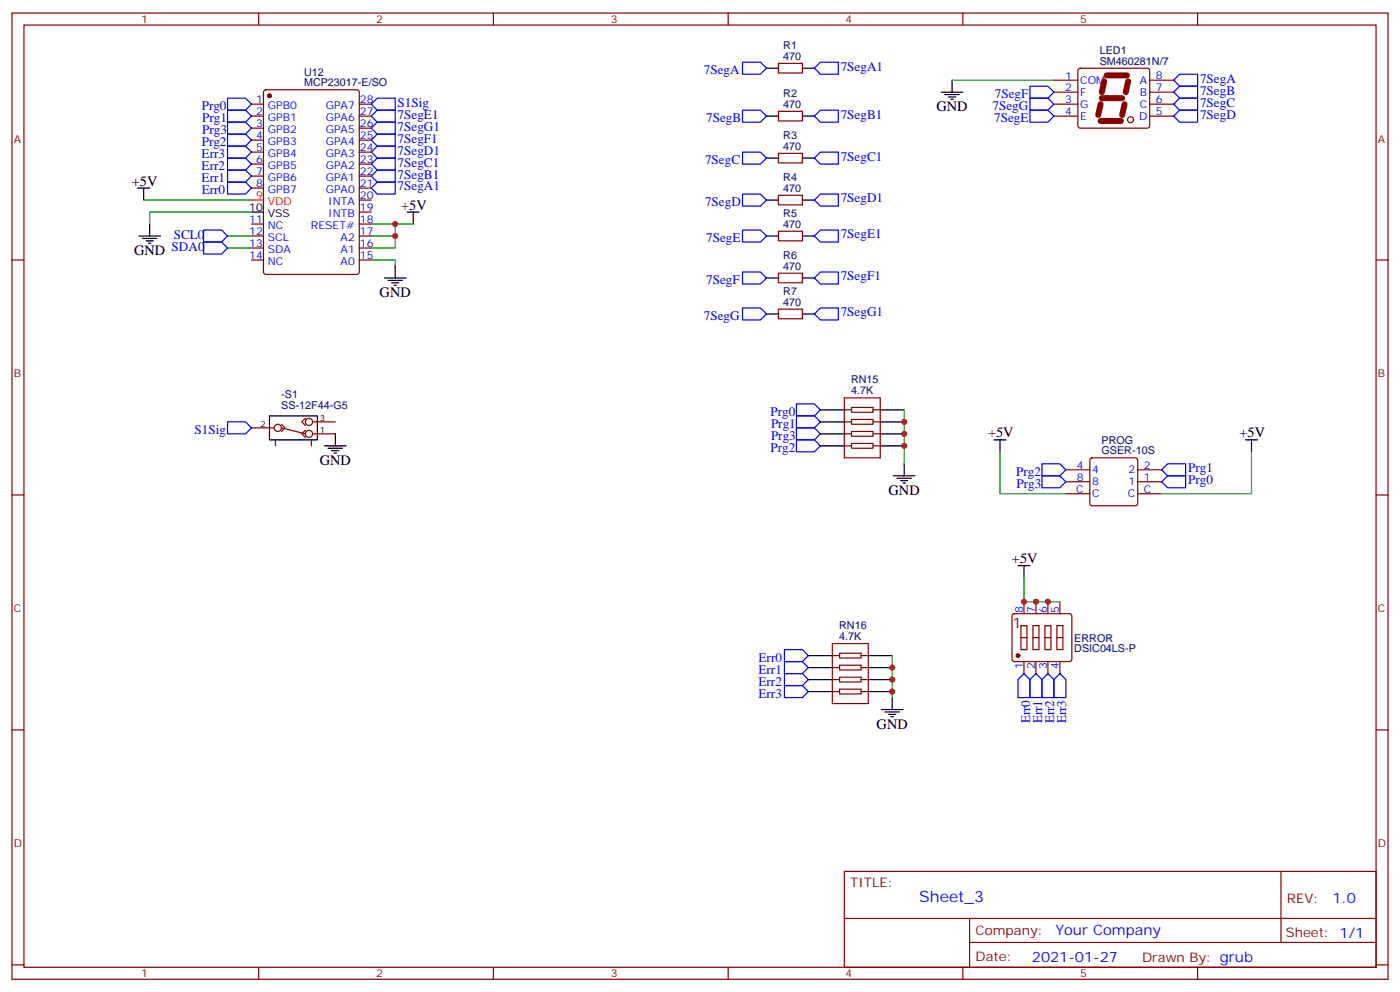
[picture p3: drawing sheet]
<svg xmlns="http://www.w3.org/2000/svg" width="412mm" height="292mm" viewBox="0 0 412 292" stroke-linecap="round" stroke-linejoin="round" font-family="sans-serif">
<g fill="none" stroke="#870000" stroke-width=".35">
<path d="M3.5 3.8h405.4v284.4h-405.4zM7.1 7.4h398.2v277.3h-398.2zM76.2 3.8v3.6M145.3 3.8v3.6M214.5 3.8v3.6M229.3 18.7h7.1v2.8h-7.1zM283.6 3.8v3.6M352.8 3.8v3.6M74.1 30.7h3.5M74.1 34.2h3.5M74.1 37.7h3.5M77.8 26.6l.5-.2h26.8l.7 .5v53.1l-.4 .7-27.1 .1-.6-.5-.1-53.2z"/>
<path d="M105.8 30.7h3.6M105.8 34.2h3.6M105.8 37.7h3.6M229.3 32.8h7.1v2.8h-7.1zM310.4 23.6h7.1M310.4 27.1h7.1M310.4 30.7h7.1M310.4 34.2h7.1M317.7 20.3l.5-.2h19.8l.5 .2 .2 .5v16.2l-.3 .5-.4 .2h-19.8l-.5-.2-.2-.5v-16.2zM338.7 23.6h7M338.7 27.1h7M338.7 30.7h7"/>
<path d="M338.7 34.2h7M74.1 41.2h3.5M74.1 44.8h3.5M74.1 48.3h3.5M74.1 51.8h3.5M74.1 55.4h3.5M105.8 41.2h3.6M105.8 44.8h3.6M105.8 48.3h3.6M105.8 51.8h3.6M105.8 55.4h3.6M105.8 58.9h3.6"/>
<path d="M229.3 45.1h7.1v2.8h-7.1zM229.3 57.5h7.1v2.8h-7.1zM3.5 76.5h3.6M74.1 76.5h3.5M74.1 65.9h3.5M74.1 69.5h3.5M74.1 73h3.5M105.8 76.5h3.6M105.8 65.9h3.6M105.8 69.5h3.6M105.8 73h3.6M105.8 62.4h3.6"/>
<path d="M229.3 68.1h7.1v2.8h-7.1zM405.3 76.5h3.6M229.3 80.4h7.1v2.8h-7.1zM229.3 91h7.1v2.8h-7.1zM248.7 117.1h10.6v17.6h-10.6zM250.8 119.9h6.4v1.4h-6.4zM74.1 125.9h6.7M81.1 129.4v1.8M82.9 124.8l1.1 1.1-1.1 1.1M82.9 125.9l7.1 1.8M90 123.1l-1.1 1 1.1 1.1M90 126.6l-1.1 1.1 1.1 1"/>
<path d="M91.7 129.4v1.8M92.1 127.7h6.7M92.1 124.1h6.7M248.7 131.2h2.1M248.7 120.6h2.1M248.7 127.7h2.1M248.7 124.1h2.1M250.8 123.4h6.4v1.4h-6.4zM250.8 127h6.4v1.4h-6.4zM250.8 130.5h6.4v1.4h-6.4zM257.2 131.2h2.1M257.2 120.6h2.1"/>
<path d="M257.2 127.7h2.1M257.2 124.1h2.1M314 138.3h7M321.3 134.9l.4-.2h12.7l.5 .2 .2 .5v12.7l-.2 .5-.5 .2h-12.7l-.5-.2-.2-.5v-12.7zM335.1 138.3h7.1M3.5 145.7h3.6M314 141.8h7M314 145.3h7M335.1 141.8h7.1M335.1 145.3h7.1M405.3 145.7h3.6M301.6 177.1v3.5"/>
<path d="M305.2 177.1v3.5M308.7 177.1v3.5M312.2 177.1v3.5M245.2 189.4h10.6v17.6h-10.6zM245.2 192.9h2.1M245.2 200h2.1M245.2 196.5h2.1M247.3 192.2h6.3v1.4h-6.3zM247.3 195.8h6.3v1.4h-6.3zM247.3 199.3h6.3v1.4h-6.3zM253.6 192.9h2.2M253.6 200h2.2"/>
<path d="M253.6 196.5h2.2M298.3 180.8l.5-.2h16.2l.5 .2 .2 .5v12.7l-.2 .5-.5 .2h-16.2l-.5-.2-.2-.5v-12.7zM300.7 184.1h1.8v7.1h-1.8zM300.7 187.6h1.8M301.6 194.7v3.5M304.3 184.1h1.7v7.1h-1.7zM304.3 187.6h1.7M305.2 194.7v3.5M307.8 184.1h1.8v7.1h-1.8zM307.8 187.6h1.8M308.7 194.7v3.5M311.3 184.1h1.8v7.1h-1.8z"/>
<path d="M311.3 187.6h1.8M312.2 194.7v3.5M3.5 214.8h3.6M245.2 203.5h2.1M247.3 202.8h6.3v1.4h-6.3zM253.6 203.5h2.2M405.3 214.8h3.6M248.7 256.4h156.6v28.3h-156.6zM377.3 256.5v20.8M248.7 270.3h156.5M285.6 277.3h119.6M285.6 270.3v14.1"/>
<path d="M3.5 284h3.6M76.2 284.7v3.5M145.3 284.7v3.5M214.5 284.7v3.5M283.6 284.7v3.5M352.8 284.7v3.5M405.3 284h3.6"/>
<circle cx="333" cy="35.2" r=".88"/>
<circle cx="81.8" cy="125.9" r="1.06"/>
<circle cx="91" cy="127.7" r="1.06"/>
<circle cx="91" cy="124.1" r="1.06"/>
</g>
<path d="M324.2 35.6h6M324.2 30.7l-.7 3.1M324.6 28.9h6M325.3 24l-.7 3.1M326 22.2h6M331.3 30.7l-.7 3.1M332.3 24l-.7 3.1" fill="none" stroke="#870000" stroke-width="1.8"/>
<g fill="none" stroke="#000" stroke-width=".35">
<path d="M225.8 20.1h3.5M225.8 34.2h3.5M236.4 20.1h3.5M236.4 34.2h3.5M277.3 27.1h6.3M278.3 27.8h4.3M279.4 28.5h2.1M280.1 29.2h.7M280.5 23.6v3.5M40.6 55.4h3.5M42.3 55.4v3.5M225.8 46.5h3.5"/>
<path d="M225.8 58.9h3.5M236.4 46.5h3.5M236.4 58.9h3.5M40.9 69.5h6.4M42 70.2h4.2M43 70.9h2.2M43.7 71.6h.7M44.1 65.9v3.6M74.1 62.4h3.5M116.4 78.3v3.5M119.9 62.4h3.6M121.7 62.4v3.5"/>
<path d="M225.8 69.5h3.5M236.4 69.5h3.5M113.2 81.8h6.4M114.3 82.5h4.2M115.4 83.2h2.1M116.1 83.9h.7M225.8 81.8h3.5M225.8 92.4h3.5M236.4 81.8h3.5M236.4 92.4h3.5M79.4 122.4h14.1v7h-14.1zM95.6 131.2h6.4"/>
<path d="M96.7 131.9h4.2M97.7 132.6h2.1M98.4 133.3h.7M98.8 127.7v3.5M241.7 120.6h7M241.7 124.1h7M241.7 127.7h7M241.7 131.2h7M259.3 120.6h7M259.3 124.1h7M259.3 127.7h7M259.3 131.2h7"/>
<path d="M266.3 136.5v3.5M292.8 129.4h3.5M294.6 129.4v3.6M366.9 129.4h3.5M368.7 129.4v3.6M263.2 140h6.3M264.2 140.7h4.3M265.3 141.4h2.1M266 142.1h.7M299.9 166.5h3.5M301.6 166.5v3.5M238.1 192.9h7.1"/>
<path d="M238.1 196.5h7.1M238.1 200h7.1M255.8 192.9h7M255.8 196.5h7M255.8 200h7M238.1 203.5h7.1M255.8 203.5h7M259.6 208.8h6.4M260.7 209.5h4.2M261.8 210.2h2.1M262.5 210.9h.7M262.8 205.3v3.5"/>
</g>
<g fill="none" stroke="#008700" stroke-width=".35">
<path d="M280.5 23.6h29.9M42.3 58.9h31.8M67 69.5h7.1M67 73h7.1M74.1 62.4h-30v3.5M109.4 76.5h7v1.8M109.4 65.9h12.3M116.4 65.9v3.6h-7M116.4 69.5v3.5h-7M266.3 120.6v15.9M294.6 133v12.3h19.4M368.7 133v12.3h-26.5"/>
<path d="M301.6 170v7.1h10.6M262.8 192.9v12.4"/>
</g>
<g fill="none" stroke="#00f" stroke-width=".35">
<path d="M218.7 18.3h5.3l1.8 1.8-1.8 1.7h-5.3zM67 28.9h5.3l1.8 1.8-1.8 1.7h-5.3zM67 32.4h5.3l1.8 1.8-1.8 1.7h-5.3zM67 35.9h5.3l1.8 1.8-1.8 1.8h-5.3zM67 39.5h5.3l1.8 1.7-1.8 1.8h-5.3zM109.4 34.2l1.7-1.8h5.3v3.5h-5.3zM109.4 37.7l1.7-1.8h5.3v3.6h-5.3zM109.4 30.7l1.7-1.8h5.3v3.5h-5.3zM218.7 32.4h5.3l1.8 1.8-1.8 1.7h-5.3zM239.9 20.1l1.8-1.8h5.2v3.5h-5.2zM241.7 32.4h5.2v3.5h-5.2l-1.8-1.7zM303.4 28.9h5.3l1.7 1.8-1.7 1.7h-5.3z"/>
<path d="M303.4 25.4h5.3l1.7 1.7-1.7 1.8h-5.3zM303.4 32.4h5.3l1.7 1.8-1.7 1.7h-5.3zM345.7 34.2l1.8-1.8h5.3v3.5h-5.3zM345.7 30.7l1.8-1.8h5.3v3.5h-5.3zM345.7 27.1l1.8-1.7h5.3v3.5h-5.3zM345.7 23.6l1.8-1.8h5.3v3.6h-5.3zM67 43h5.3l1.8 1.8-1.8 1.7h-5.3zM67 46.5h5.3l1.8 1.8-1.8 1.8h-5.3zM67 50.1h5.3l1.8 1.7-1.8 1.8h-5.3zM67 53.6h5.3l1.8 1.8-1.8 1.7h-5.3zM109.4 55.4l1.7-1.8h5.3v3.5h-5.3zM109.4 48.3l1.7-1.8h5.3v3.6h-5.3z"/>
<path d="M109.4 44.8l1.7-1.8h5.3v3.5h-5.3zM109.4 41.2l1.7-1.7h5.3v3.5h-5.3zM111.1 50.1h5.3v3.5h-5.3l-1.7-1.8zM218.7 57.1h5.3l1.8 1.8-1.8 1.7h-5.3zM218.7 44.8h5.3l1.8 1.7-1.8 1.8h-5.3zM239.9 58.9l1.8-1.8h5.2v3.5h-5.2zM239.9 46.5l1.8-1.7h5.2v3.5h-5.2zM60 71.2h5.3l1.7 1.8-1.7 1.8h-5.3zM60 67.7h5.3l1.7 1.8-1.7 1.7h-5.3zM218.7 67.7h5.3l1.8 1.8-1.8 1.7h-5.3zM239.9 69.5l1.8-1.8h5.2v3.5h-5.2zM218.7 90.6h5.3l1.8 1.8-1.8 1.8h-5.3z"/>
<path d="M218.7 80h5.3l1.8 1.8-1.8 1.8h-5.3zM239.9 92.4l1.8-1.8h5.2v3.6h-5.2zM239.9 81.8l1.8-1.8h5.2v3.6h-5.2zM234.6 118.9h5.3l1.8 1.7-1.8 1.8h-5.3zM67 124.1h5.3l1.8 1.8-1.8 1.8h-5.3zM234.6 129.4h5.3l1.8 1.8-1.8 1.8h-5.3zM234.6 125.9h5.3l1.8 1.8-1.8 1.7h-5.3zM234.6 122.4h5.3l1.8 1.7-1.8 1.8h-5.3zM306.9 136.5h5.3l1.8 1.8-1.8 1.7h-5.3zM342.2 138.3l1.8-1.8h5.2v3.5h-5.2zM306.9 140h5.3l1.8 1.8-1.8 1.7h-5.3zM342.2 141.8l1.8-1.8h5.2v3.5h-5.2z"/>
<path d="M231.1 198.2h5.3l1.7 1.8-1.7 1.8h-5.3zM231.1 194.7h5.3l1.7 1.8-1.7 1.7h-5.3zM231.1 191.2h5.3l1.7 1.7-1.7 1.8h-5.3zM299.9 200l1.7-1.8 1.8 1.8v5.3h-3.5zM305.2 198.2l1.7 1.8v5.3h-3.5v-5.3zM306.9 200l1.8-1.8 1.7 1.8v5.3h-3.5zM312.2 198.2l1.8 1.8v5.3h-3.6v-5.3zM231.1 201.8h5.3l1.7 1.7-1.7 1.8h-5.3z"/>
</g>
<g fill="#870000" stroke="#870000" stroke-width=".35">
<circle cx="79.4" cy="28.2" r=".53"/>
<circle cx="299.9" cy="192.9" r=".53"/>
</g>
<path d="M74.1 58.9h3.5" fill="none" stroke="#f00" stroke-width=".35"/>
<g fill="#c00">
<circle cx="116.4" cy="65.9" r=".88"/>
<circle cx="116.4" cy="69.5" r=".88"/>
<circle cx="266.3" cy="131.2" r=".88"/>
<circle cx="266.3" cy="127.7" r=".88"/>
<circle cx="266.3" cy="124.1" r=".88"/>
<circle cx="308.7" cy="177.1" r=".88"/>
<circle cx="305.2" cy="177.1" r=".88"/>
<circle cx="301.6" cy="177.1" r=".88"/>
<circle cx="262.8" cy="203.5" r=".88"/>
<circle cx="262.8" cy="200" r=".88"/>
<circle cx="262.8" cy="196.5" r=".88"/>
</g>
<text font-size="4.6" fill="#00f" x="270.8" y="265.5">Sheet_3</text>
<g font-size="4.2">
<text x="275.9" y="32.8">GND</text>
<text x="38.8" y="54.6">+5V</text>
<text x="118.2" y="61.7">+5V</text>
<text x="39.5" y="75.1">GND</text>
<text x="111.8" y="87.5">GND</text>
<text x="291" y="128.7">+5V</text>
<text x="365.1" y="128.7">+5V</text>
<text x="94.2" y="136.8">GND</text>
<text x="261.8" y="145.7">GND</text>
<text x="298.1" y="165.8">+5V</text>
<text x="258.2" y="214.5">GND</text>
</g>
<text font-size="4.2" fill="#800" x="298.3" y="184.8">1</text>
<g font-size="4.2" fill="#00f">
<text x="392.5" y="265.7">1.0</text>
<text x="310.9" y="275.3">Your Company</text>
<text x="304" y="283.1">2021-01-27</text>
</g>
<g font-size="3.9" fill="#00f">
<text x="207.3" y="21.8">7SegA</text>
<text x="247.7" y="20.8">7SegA1</text>
<text x="293" y="28.9">7SegF</text>
<text x="353.5" y="27.8">7SegB</text>
<text x="353.5" y="24.3">7SegA</text>
<text x="59.4" y="32.5">Prg0</text>
<text x="59.5" y="36">Prg1</text>
<text x="117.1" y="34.9">7SegE1</text>
<text x="117.1" y="31.4">S1Sig</text>
<text x="208" y="35.9">7SegB</text>
<text x="247.7" y="34.9">7SegB1</text>
<text x="292.3" y="32.4">7SegG</text>
<text x="292.9" y="35.9">7SegE</text>
<text x="353.5" y="34.9">7SegD</text>
<text x="353.5" y="31.4">7SegC</text>
<text x="59.5" y="39.5">Prg3</text>
<text x="117.1" y="41.9">7SegF1</text>
<text x="117.1" y="38.4">7SegG1</text>
<text x="59.4" y="46.6">Err3</text>
<text x="59.4" y="43">Prg2</text>
<text x="117.1" y="45.5">7SegD1</text>
<text x="247.7" y="47.2">7SegC1</text>
<text x="59.4" y="53.6">Err1</text>
<text x="59.4" y="50.1">Err2</text>
<text x="117.1" y="52.5">7SegB1</text>
<text x="117.1" y="49">7SegC1</text>
<text x="207.7" y="48.3">7SegC</text>
<text x="59.4" y="57.2">Err0</text>
<text x="117.1" y="56">7SegA1</text>
<text x="247.7" y="59.6">7SegD1</text>
<text x="207.7" y="60.6">7SegD</text>
<text x="51.2" y="70.2">SCL0</text>
<text x="208" y="71.2">7SegE</text>
<text x="247.7" y="70.2">7SegE1</text>
<text x="50.6" y="73.8">SDA0</text>
<text x="208" y="83.6">7SegF</text>
<text x="247.7" y="82.5">7SegF1</text>
<text x="207.3" y="94.1">7SegG</text>
<text x="247.7" y="93.1">7SegG1</text>
<text x="227" y="122.4">Prg0</text>
<text x="227.1" y="125.9">Prg1</text>
<text x="57.3" y="127.7">S1Sig</text>
<text x="227.1" y="129.5">Prg3</text>
<text x="227" y="133">Prg2</text>
<text x="299.3" y="140.1">Prg2</text>
<text x="299.4" y="143.6">Prg3</text>
<text x="350" y="142.5">Prg0</text>
<text x="350" y="139">Prg1</text>
<text x="223.5" y="194.7">Err0</text>
<text x="223.4" y="201.8">Err2</text>
<text x="223.4" y="198.3">Err1</text>
<text x="223.4" y="205.3">Err3</text>
<text x="303.4" y="212.9" transform="rotate(-90 303.4 212.9)">Err0</text>
<text x="307" y="212.9" transform="rotate(-90 307 212.9)">Err1</text>
<text x="310.5" y="212.9" transform="rotate(-90 310.5 212.9)">Err2</text>
<text x="314" y="212.9" transform="rotate(-90 314 212.9)">Err3</text>
</g>
<g font-size="3.9" fill="#800">
<text x="250.5" y="261">TITLE:</text>
<text x="379.1" y="265.7">REV:</text>
<text x="287.4" y="275.2">Company:</text>
<text x="378.7" y="275.8">Sheet: 1/1</text>
<text x="287.4" y="282.9">Date:</text>
<text x="336.4" y="283">Drawn By: grub</text>
</g>
<g font-size="3.2" fill="#800">
<text x="41.6" y="6.8">1</text>
<text x="110.8" y="6.8">2</text>
<text x="179.9" y="6.8">3</text>
<text x="249.1" y="6.8">4</text>
<text x="318.2" y="6.8">5</text>
<text x="4.1" y="41.9">A</text>
<text x="405.9" y="41.9">A</text>
<text x="4.1" y="111.1">B</text>
<text x="405.9" y="111.1">B</text>
<text x="4.1" y="180.2">C</text>
<text x="405.9" y="180.2">C</text>
<text x="4.1" y="249.4">D</text>
<text x="405.9" y="249.4">D</text>
<text x="41.6" y="287.7">1</text>
<text x="110.8" y="287.7">2</text>
<text x="179.9" y="287.7">3</text>
<text x="249.1" y="287.7">4</text>
<text x="318.2" y="287.7">5</text>
</g>
<g font-size="3.2" fill="#000080">
<text x="230.7" y="17.6">470</text>
<text x="230.7" y="14.4">R1</text>
<text x="324" y="15.8">LED1</text>
<text x="89.6" y="22.2">U12</text>
<text x="324" y="19">SM460281N/7</text>
<text x="89.6" y="25.4">MCP23017-E/SO</text>
<text x="230.7" y="28.5">R2</text>
<text x="230.7" y="31.7">470</text>
<text x="230.7" y="40.9">R3</text>
<text x="230.7" y="44.1">470</text>
<text x="230.7" y="53.2">R4</text>
<text x="230.7" y="56.4">470</text>
<text x="230.7" y="63.8">R5</text>
<text x="230.7" y="67">470</text>
<text x="230.7" y="76.2">R6</text>
<text x="230.7" y="79.3">470</text>
<text x="230.7" y="89.9">470</text>
<text x="230.7" y="86.7">R7</text>
<text x="250.7" y="112.8">RN15</text>
<text x="82.9" y="117.1">-S1</text>
<text x="250.7" y="116">4.7K</text>
<text x="82.9" y="120.3">SS-12F44-G5</text>
<text x="324.5" y="130.6">PROG</text>
<text x="324.5" y="133.5">GSER-10S</text>
<text x="247.2" y="185.1">RN16</text>
<text x="247.2" y="188.3">4.7K</text>
<text x="316.4" y="192">DSIC04LS-P</text>
<text x="316.4" y="188.8">ERROR</text>
</g>
<g font-size="3.2" fill="#00f">
<text x="313.7" y="23.6">1</text>
<text x="340.4" y="23.2">8</text>
<text x="313.7" y="26.8">2</text>
<text x="318.2" y="24.7">COM</text>
<text x="318.2" y="28.2">F</text>
<text x="335.8" y="28.2">B</text>
<text x="335.8" y="24.7">A</text>
<text x="340.4" y="26.8">7</text>
<text x="75.4" y="30.3">1</text>
<text x="75.4" y="33.8">2</text>
<text x="78.9" y="32.1">GPB0</text>
<text x="78.9" y="35.6">GPB1</text>
<text x="96" y="35.6">GPA6</text>
<text x="96" y="32.1">GPA7</text>
<text x="106" y="33.8">27</text>
<text x="106" y="30.3">28</text>
<text x="313.7" y="30.3">3</text>
<text x="313.7" y="33.8">4</text>
<text x="318.2" y="31.7">G</text>
<text x="318.2" y="35.2">E</text>
<text x="335.5" y="35.2">D</text>
<text x="335.7" y="31.7">C</text>
<text x="340.4" y="33.8">5</text>
<text x="340.4" y="30.3">6</text>
<text x="75.4" y="37.4">3</text>
<text x="75.4" y="40.9">4</text>
<text x="78.9" y="39.1">GPB2</text>
<text x="96" y="39.1">GPA5</text>
<text x="106" y="40.9">25</text>
<text x="106" y="37.4">26</text>
<text x="75.4" y="44.4">5</text>
<text x="75.4" y="47.9">6</text>
<text x="78.9" y="42.7">GPB3</text>
<text x="78.9" y="46.2">GPB4</text>
<text x="96" y="46.2">GPA3</text>
<text x="96" y="42.7">GPA4</text>
<text x="106" y="47.9">23</text>
<text x="106" y="44.4">24</text>
<text x="75.4" y="51.5">7</text>
<text x="78.9" y="49.7">GPB5</text>
<text x="78.9" y="53.2">GPB6</text>
<text x="96" y="53.2">GPA1</text>
<text x="96" y="49.7">GPA2</text>
<text x="106" y="51.5">22</text>
<text x="75.4" y="55">8</text>
<text x="78.9" y="56.8">GPB7</text>
<text x="96" y="56.8">GPA0</text>
<text x="106" y="58.5">20</text>
<text x="106" y="55">21</text>
<text x="73.4" y="65.6">11</text>
<text x="96.7" y="63.8">INTB</text>
<text x="96.7" y="60.3">INTA</text>
<text x="106" y="65.6">18</text>
<text x="106" y="62.1">19</text>
<text x="73.4" y="69.1">12</text>
<text x="78.9" y="67.3">NC</text>
<text x="78.9" y="70.9">SCL</text>
<text x="91.6" y="67.3">RESET#</text>
<text x="100.3" y="70.9">A2</text>
<text x="106" y="69.1">17</text>
<text x="73.4" y="72.6">13</text>
<text x="73.4" y="76.2">14</text>
<text x="78.9" y="74.4">SDA</text>
<text x="78.9" y="77.9">NC</text>
<text x="100.3" y="77.9">A0</text>
<text x="100.3" y="74.4">A1</text>
<text x="106" y="76.2">15</text>
<text x="106" y="72.6">16</text>
<text x="317.2" y="137.9">4</text>
<text x="336.9" y="137.9">2</text>
<text x="317.2" y="141.4">8</text>
<text x="321.7" y="139.3">4</text>
<text x="321.7" y="142.8">8</text>
<text x="332.4" y="142.8">1</text>
<text x="332.4" y="139.3">2</text>
<text x="336.9" y="141.4">1</text>
<text x="317" y="145">C</text>
<text x="321.7" y="146.4">C</text>
<text x="332.2" y="146.4">C</text>
<text x="336.9" y="145">C</text>
<text x="301.3" y="180.4" transform="rotate(-90 301.3 180.4)">8</text>
<text x="304.8" y="180.4" transform="rotate(-90 304.8 180.4)">7</text>
<text x="308.3" y="180.4" transform="rotate(-90 308.3 180.4)">6</text>
<text x="311.9" y="180.4" transform="rotate(-90 311.9 180.4)">5</text>
<text x="301.3" y="196.9" transform="rotate(-90 301.3 196.9)">1</text>
<text x="304.8" y="196.9" transform="rotate(-90 304.8 196.9)">2</text>
<text x="308.3" y="196.9" transform="rotate(-90 308.3 196.9)">3</text>
<text x="311.9" y="196.9" transform="rotate(-90 311.9 196.9)">4</text>
</g>
<g font-size="3.2" fill="#f00">
<text x="75.4" y="58.5">9</text>
<text x="78.9" y="60.3">VDD</text>
</g>
<g font-size="3.2">
<text x="73.4" y="62.1">10</text>
<text x="78.9" y="63.8">VSS</text>
</g>
<g font-size="2.5">
<text x="76.8" y="125.6">2</text>
<text x="94.2" y="123.8">3</text>
<text x="94.2" y="127.3">1</text>
</g>
</svg>
